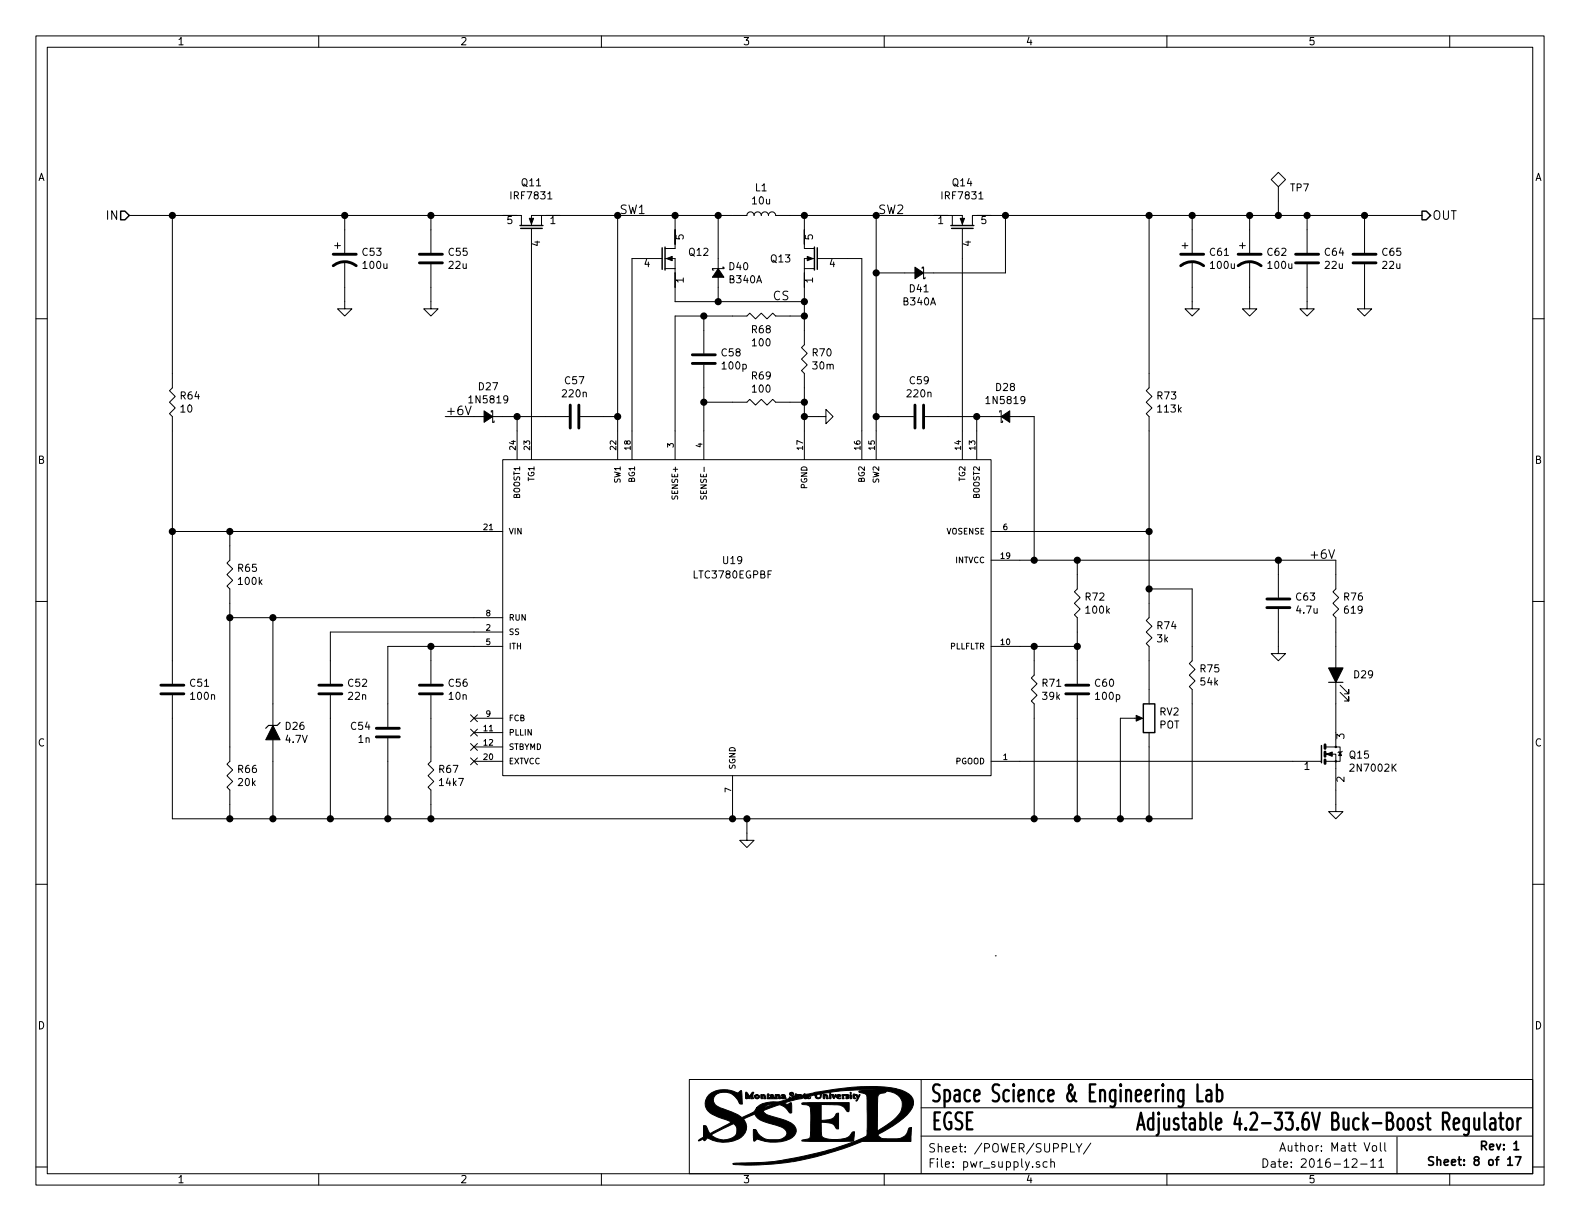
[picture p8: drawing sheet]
<svg xmlns="http://www.w3.org/2000/svg" width="279mm" height="216mm" viewBox="0 0 279 216" stroke-linecap="round" stroke-linejoin="round" font-family="sans-serif">
<g fill="none" stroke="#000" stroke-width=".18">
<path d="M6.3 6.4h266.7v203.2h-266.7zM8.4 8.4h262.6v199.1h-262.6zM56.4 6.4v2M106.3 6.4v2M156.4 6.4v2M206.3 6.4v2M256.4 6.4v2M22.9 38.1h69.3v1.8M30.5 38.1v30.5l-.5 .5 1 1-1 1 1 1-1 1.1 .5 .5v47.2M61 38.1v6.6M76.2 38.1v6.6M94 39.9v-1.8h38.1a.63 .63 0 0 1 .6-.6 .63 .63 0 0 1 .6 .6 .63 .63 0 0 1 .7-.6 .63 .63 0 0 1 .6 .6 .63 .63 0 0 1 .7-.6 .63 .63 0 0 1 .6 .6 .63 .63 0 0 1 .6-.6 .63 .63 0 0 1 .7 .6h33v1.8"/>
<path d="M95.8 38.1v1.8M109.2 38.1v43.2M119.4 38.1v5.8h-1.8M127 38.1v15.2M142.2 38.1v5.8h1.8M154.9 38.1v43.2M168.4 38.1v1.8M177.8 38.1v10.2h-22.9M203.2 38.1v30.5l-.5 .5 1 1-1 1 1 1-1 1.1 .5 .5v35.5l-.5 .5 1 1-1 1.1 1 1-1 1 .5 .5v10.2M210.8 38.1v6.6M221 38.1v6.6M224.8 31.8l1.3-1.3 1.2 1.3-1.2 1.2z"/>
<path d="M226.1 33v5.1M231.1 38.1v6.6M241.3 38.1v6.6M251.5 38.1h-79.5v1.8M6.3 56.4h2.1M59.2 43.4h1M59.7 42.9v1M61 46.2v8.4h1.2l-1.2 1.3-1.3-1.3h1.3M76.2 46.7v7.9h1.3l-1.3 1.3-1.3-1.3h1.3M94 40.4v40.9M117.1 45.7h-5.3v35.6M117.6 45.7h1.8v7.6h22.8"/>
<path d="M117.6 47.5h1.8M124.5 55.9v6.6M127.8 47.2h.2v.3h-2v.3h.2M142.2 55.9h-5l-.5-.5-1.1 1-1-1-1 1-1-1-.5 .5h-12.7v25.4M142.2 47.5h1.8M144 45.7h-1.8v15.3l-.5 .5 1 1-1 1 1 1-1 1 .5 .5v15.3M144.5 45.7h7.9v35.6M163.1 47.5v-.3h.2v2.1h.3v-.3M170.2 40.4v40.9M209 43.4h1.1M209.5 42.9v1M210.8 46.2v8.4h1.3l-1.3 1.3-1.3-1.3h1.3"/>
<path d="M219.2 43.4h1M219.7 42.9v1M221 46.2v8.4h1.2l-1.2 1.3-1.3-1.3h1.3M231.1 46.7v7.9h1.3l-1.3 1.3-1.2-1.3h1.2M241.3 46.7v7.9h1.3l-1.3 1.3-1.3-1.3h1.3M271 56.4h2M78.7 73.7h21.9M82.3 71.8l.5 1.5 .5-1.5M86.9 72.9v-.3h.2v2.1h.3v-.3M91.4 73.7v7.6M102.6 73.7h6.6M124.5 71.1h7.6l.5-.5 1 1 1-1 1 1 1.1-1 .5 .5h5"/>
<path d="M124.5 64.5v16.8M142.2 73.7h3.8v-1.3l1.3 1.3-1.3 1.2v-1.2M154.9 73.7h6.6M163.6 73.7h19.3v25.4M172.7 73.7v7.6M176.8 72.9v-.3h.2v2.1h.3v-.3M30.5 94h58.4M40.6 94v5.1l-.5 .5 1 1-1 1 1 1-1 1 .5 .5v30.5l-.5 .5 1 1-1 1.1 1 1-1 1 .5 .5v5.1M88.9 81.3h86.4v55.9h-86.4zM124 87.7v.5a.42 .42 0 0 0 .5-.5l.4 .1v.5M175.3 99.1h60.9v5l-.5 .5 1 1.1-1 1 1 1-1 1 .5 .5v20.3M175.3 94h27.9"/>
<path d="M190.5 99.1v5l-.5 .5 1 1.1-1 1 1 1-1 1 .5 .5v11.7M226.1 99.1v6.6M6.3 106.3h2.1M40.6 109.2h48.3M48.3 109.2v19.1M76.2 114.3v6.6M88.9 111.8h-30.5v9.1M88.9 114.3h-20.3v14.2M175.3 114.3h15.2M182.9 114.3v5.1l-.5 .5 1 1-1 1 1 1-1 1.1 .5 .5v20.3M203.2 104.1h7.6v12.7l-.5 .5 1 1.1-1 1 1 1-1 1 .5 .5v22.9h-180.3v-21.9M226.1 107.7v7.9h1.2l-1.2 1.2-1.3-1.2h1.3"/>
<path d="M271 106.3h2M48.3 130.8v14M58.4 122.9v21.9M68.6 130.6v14.2M76.2 122.9v11.7l-.5 .5 1 1-1 1.1 1 1-1 1 .5 .5v5.1M83.2 126.4l1.2 1.2M83.2 128.9l1.2 1.2M83.2 131.5l1.2 1.2M83.2 134l1.2 1.2M83.8 134.6h5.1M83.8 127h5.1M83.8 129.5h5.1"/>
<path d="M83.8 132.1h5.1M84.4 126.4l-1.2 1.2M84.4 128.9l-1.2 1.2M84.4 131.5l-1.2 1.2M84.4 134l-1.2 1.2M129.5 137.2v7.6M175.3 134.6h58.4M190.5 122.9v21.9M201.7 127h-3.6v17.8M203.2 129.5v15.3M234.4 134.6h1.8v8.9h1.3l-1.3 1.3-1.3-1.3h1.3M236.2 130.8v1.3h-1.8"/>
<path d="M236.2 132.1h.8v2.5h-.8v-1.2h-1.8M237 122.4l1.5 1.6v-.8v.8h-.8M237 121.2l1.5 1.5v-.8v.8h-.8M237.4 132.8l-.8 .3M6.3 156.4h2.1M132.1 144.8v3.8h1.2l-1.2 1.3-1.3-1.3h1.3M271 156.4h2M176 169h.1M121.9 190.9h149.1v16.6h-149.1zM162.9 195.9h108M162.9 190.9v16.6M6.3 206.3h2.1"/>
<path d="M56.4 207.5v2.1M106.3 207.5v2.1M156.4 207.5v2.1M162.9 200.9h108M183.8 205.5a.37 .37 0 0 0-.6 .1l.1 .2 .5 .2 .1 .1-.2 .3-.5-.1M185.2 205.5l-.5-.1-.2 .3v.6l.2 .1 .5-.1M185.8 205.5h.1a.37 .37 0 0 1 .6 .1v.8M185.8 204.9v1.5M189.3 202.2v1.5h.7M190.3 202.2l.5 .8 .5-.8M190.8 203v.7M192.9 202.1l-1.3 2"/>
<path d="M206.3 207.5v2.1M223.3 204.9a.76 .76 0 0 1 .9 .8 .76 .76 0 0 1-.9 .7zM224.8 205.5h.6l.1 .9M225.5 205.8h-.5l-.2 .2 .2 .4 .5-.1M226 205.4h.6M226.2 204.9v1.3l.4 .2M226.3 203.6l.5-1.5 .5 1.5M226.5 203.1h.7M227 205.9l.7-.1-.1-.3-.4-.1-.2 .2 .1 .7h.5M227.8 202.6v.8a.37 .37 0 0 0 .6 0M244.9 202.1v1.3l.2 .2M247 201v6.5"/>
<path d="M256.4 207.5v2.1M271 206.3h2M273 209.6h.1"/>
<circle cx="236.2" cy="134.6" r=".13"/>
<circle cx="236.2" cy="132.1" r=".13"/>
</g>
<path d="M253.5 204.6l-.6-.1-.3 .3 .1 .3 .7 .4v.4l-.2 .1h-.6M254.1 205.2l.2-.1h.4l.1 .9M254.1 204.5v1.5M262 202.6l.7-.1 .2-.2-.1-.3-.2-.2h-.6v1.5" fill="none" stroke="#000" stroke-width=".3"/>
<path d="M201.1 199.7l.7-3 .6 3M201.3 198.9h.9M203.9 197.9l-.1-.2h-.4l-.2 .2a1.68 1.68 0 0 0 0 1.7l.2 .1h.4l.1-.1M203.9 196.7v3M204.9 197.7v2.6l-.1 .3-.3 .1M205.9 197.7v1.9l.5 .1 .3-.2M206.7 197.7v2M208.4 197.9l-.5-.2a.53 .53 0 0 0-.3 .7 .53 .53 0 0 0 .6 .4 .57 .57 0 0 1 0 .9h-.4l-.2-.1M209 197.7h.8M209.3 196.7v2.6l.1 .3 .4 .1M210.4 197.9l.2-.2h.4l.2 .2 .1 1.8M211.3 198.5l-.2 .1h-.5a.7 .7 0 0 0 0 1.1h.5l.2-.1" fill="none" stroke="#000" stroke-width=".41"/>
<g fill="#000" stroke="#000" stroke-width=".18">
<path d="M93.6 38.6h.8l-.4 1zM169.8 38.6h.8l-.4 1zM117.9 45.7l1-.4v.8zM127 47.5l1 1.5h-2zM142.7 45.3l1.1 .4-1.1 .4zM161.8 47.2l1.5 1.1-1.5 1zM85.6 72.6l1.5 1.1-1.5 1zM177 73.7l1.6-1.1v2.1zM48.3 128.3l1.2 2.5h-2.5zM200.9 126.5l1.2 .5-1.2 .5zM234.6 133.4l1-.4v.7zM237 133l.2 .6h-.5z"/>
<path d="M131.9 193.1l.2 .1 .4 .7 .4-.7 .2-.1 .2 .1a.84 .84 0 0 0 0 1h-.6l.2-.2-.1-.4-.3 .7-.4-.7 .1 .7-.3-.1zM133.5 193.6a.52 .52 0 0 1 .8 .4 .46 .46 0 0 1-.5 .3 .46 .46 0 0 1-.4-.5h.3v.3h.3v-.4l-.1-.1-.2 .2h-.3zM134.5 193.5a.68 .68 0 0 1 1 .8h-.4l-.1-.7-.2 .7h-.2zM135.7 193.4h.1l.2 .2v.6l.2-.2 .4 .1v-.1h-.4l.4-.4-.4 .1a.4 .4 0 0 1 .5-.1 .4 .4 0 0 1 .2 .5l.2 .1v-.7a.72 .72 0 0 1 .8 .2l.1 .6h-.3l-.1-.7-.2 .2 .1 .5h-1.8zM138.2 193.6h.6l.2 .6h-.8v-.2l.4 .1v-.1h-.4l.4-.2v-.2l-.3 .2zM145.5 193.5l.8 .1 .2 .7h-.3l-.2-.7-.1 .6-.3 .1zM146.7 193.5a.44 .44 0 0 1 .1 .8l-.1-.1zM147 193.5h.4l.1 .4 .2-.3h.2l-.4 .7zM147.9 193.8l.5-.2-.4 .1a.42 .42 0 0 1 .7 0v.1l-.5 .2 .2 .2 .3-.1-.2 .2a.45 .45 0 0 1-.6-.5zM148.9 193.6h1.1l.1 .2-.3-.2 .3 .3v.2l-.5 .2v-.2h.3l-.5-.4-.3 .2 .2 .4h-.4zM141.8 195.1l1.2-.1h7.2l-.1 1.5h-.3a2.08 2.08 0 0 0-2.3-1.1l-2.3-.1v2.8a2.89 2.89 0 0 0 2.5-.8 .49 .49 0 0 1 .6-.5v2.8a.44 .44 0 0 1-.6-.4 1.21 1.21 0 0 0-1.1-.6l-1.4-.2v1.7a.92 .92 0 0 0 .9 1.2 5.7 5.7 0 0 0 4.1-.4l.3-.4a.51 .51 0 0 1 .6-.4l-.1 1.7h-7.8l-1.4-.1 .2-.2 .6-.1a.65 .65 0 0 0 .7-.8l.1-1.4a10.7 10.7 0 0 0-.2-3.6l-.6-.2-.7-.1zM150.3 193.5l.2 .1 .1 .7-.3-.1z"/>
<path d="M150.4 193.1l.1 .2h-.2zM150.9 193.4h.2a.58 .58 0 0 1 .7 .6l.1-.4 .2-.1-.5 1.1h-.3a.54 .54 0 0 0 .3-.5 .54 .54 0 0 0-.4-.4l-.1 .2 .2 .3-.2 .1a.57 .57 0 0 1-.2-.9zM125.4 193.6a4.8 4.8 0 0 1 5.1-.3l.6-.5 .2 2.4a.48 .48 0 0 1-.7-.4 2.7 2.7 0 0 0-4.1-1.2 1.38 1.38 0 0 0 .9 2.3l2.6 1 1.2 .7 1.1-.5a2.12 2.12 0 0 0 1.5-1.2h1.3l1.6-.7a2.24 2.24 0 0 0-1.7 .7h-1.2l.1-.1a5.2 5.2 0 0 1 3.5-1l1.9-.5 .3-.3 .2 .1h.3v-.2l-.4-.3-.1-.2 .2-.2h.4l.1 .1v.2l-.2-.2h-.3l.7 .7 .1-.2 .4 .1 .6-.1-.6-.1-.4 .1 .1-.4 1.1 .3 .5-.3a2.14 2.14 0 0 0 1.7-.2l1.2-.2a37.2 37.2 0 0 1 13.3-.5 4.2 4.2 0 0 1 2.9 1.8 2.19 2.19 0 0 1-.5 2.2 19.5 19.5 0 0 1-5.6 4.1l-.1 .1a1.56 1.56 0 0 0 1.8 .7h.6a3.2 3.2 0 0 0 2.4-.5l.3-.4 .5-1 .4-.1-.1 2.4h-8.6l-.8 .3a47.8 47.8 0 0 1-22.1 3.7l.3-.1a57.6 57.6 0 0 0 23.3-4.8l.1-.9h1.8l.9-.5a11.3 11.3 0 0 0 3.3-2.9 2.46 2.46 0 0 0-.2-2.6 2.46 2.46 0 0 0-2.4-1l-.1 .2-.4 .1a.87 .87 0 0 0-1 1l-.1 5.7h-1.8v-4.4a3.2 3.2 0 0 0-.2-2.1l-1.1-.3-.1-.2 3.9-.2a41.2 41.2 0 0 0-8.9 .4l-.1 .2-.4-.2-1.1 .2-.1 .6a.57 .57 0 0 1-.6 .3 .57 .57 0 0 1-.5-.5h.3l.2 .3h.4l.1-.5-.1-.1h-.3l-.3 .3-.6-.2-.9 .4a.26 .26 0 0 0 .5 .1l-.3 .2h-.3l-.4-.3v.1l.2 .1-.1 .1-.5-.2-.1 .1-2 .5-1.2 .4a.79 .79 0 0 0 1.2-.1l.1 .5v1.2l-.4 .1a2.32 2.32 0 0 0-1.9-1.4l-2.7 1a1.85 1.85 0 0 0 1.6 1 8.1 8.1 0 0 1 3.9 1.7 1.34 1.34 0 0 1-.4 2.1 7.3 7.3 0 0 1-6.2 .2l-.6 .4-.1-2.1a.41 .41 0 0 1 .6 .3 2.74 2.74 0 0 0 3 1.5 2.1 2.1 0 0 0 2.4-1.1 2.02 2.02 0 0 0-1.8-1.4 8 8 0 0 1-3.6-1.4l-.3-.6h-.1l-1.9 .9 .2 .3a2.19 2.19 0 0 1-1.1 3.2 5.9 5.9 0 0 1-5.5-.2l-.4 .5h-.2l-.1-.3-.9 .3 .9-.6v-.4h1.4a3 3 0 0 0 4.4-.2 1.27 1.27 0 0 0-.6-1.8l-3.8 2h-1.4v-1.7l.5 .1 .7 1.3 2.6-1.4a1.27 1.27 0 0 0 1-.6l-.4-.2a10.4 10.4 0 0 1-3.6-1.7 2 2 0 0 1 .2-2.9z"/>
</g>
<path d="M21.3 37.3h.8l.8 .8-.8 .8h-.8zM91.9 39.9h4.1M168.1 39.9h4.1M251.5 37.3h.7l.8 .8-.8 .8h-.7zM92.1 40.4h3.8M117.1 43.8v3.8M117.6 43.7v4.1M144 43.7v4.1M144.5 43.8v3.8M168.3 40.4h3.8M202.2 124.5h2v5h-2zM233.7 131.8v3.1" fill="none" stroke="#000" stroke-width=".25"/>
<g fill="none" stroke="#000" stroke-width=".51">
<path d="M58.9 47a3.3 3.3 0 0 1 4.1 0M58.9 45h4.1M74.2 46.5h4M74.2 45h4M208.8 47a3.3 3.3 0 0 1 4.1 0M208.8 45h4.1M218.9 47a3.3 3.3 0 0 1 4.1 0M218.9 45h4.1M229.1 46.5h4.1M229.1 45h4.1M239.3 46.5h4M239.3 45h4"/>
<path d="M100.8 71.6v4.1M102.4 71.6v4.1M122.4 64.3h4.1M122.4 62.7h4.1M161.8 71.6v4.1M163.3 71.6v4.1M224 107.4h4.1M224 105.9h4.1M28.4 122.7h4.1M28.4 121.2h4.1M56.4 122.7h4.1M56.4 121.2h4.1"/>
<path d="M66.5 130.3h4.1M66.5 128.8h4.1M74.2 122.7h4M74.2 121.2h4M188.5 122.7h4M188.5 121.2h4M234.3 131.7v.6M234.3 133v.7M234.3 134.4v.6"/>
</g>
<path d="M49.5 127.8l-.5 .5h-1.5l-.5 .5M234.9 120.7h2.6" fill="none" stroke="#000" stroke-width=".2"/>
<path d="M234.9 118.1h2.6l-1.3 2.6z" fill="#000" stroke="#000" stroke-width=".2"/>
<g fill="#000" stroke="#000" stroke-width=".25">
<circle cx="30.5" cy="38.1" r=".51"/>
<circle cx="61" cy="38.1" r=".51"/>
<circle cx="76.2" cy="38.1" r=".51"/>
<circle cx="109.2" cy="38.1" r=".51"/>
<circle cx="119.4" cy="38.1" r=".51"/>
<circle cx="127" cy="38.1" r=".51"/>
<circle cx="142.2" cy="38.1" r=".51"/>
<circle cx="154.9" cy="38.1" r=".51"/>
<circle cx="177.8" cy="38.1" r=".51"/>
<circle cx="203.2" cy="38.1" r=".51"/>
<circle cx="210.8" cy="38.1" r=".51"/>
<circle cx="221" cy="38.1" r=".51"/>
<circle cx="226.1" cy="38.1" r=".51"/>
<circle cx="231.1" cy="38.1" r=".51"/>
<circle cx="241.3" cy="38.1" r=".51"/>
<circle cx="124.5" cy="55.9" r=".51"/>
<circle cx="127" cy="53.3" r=".51"/>
<circle cx="142.2" cy="53.3" r=".51"/>
<circle cx="142.2" cy="55.9" r=".51"/>
<circle cx="154.9" cy="48.3" r=".51"/>
<circle cx="91.4" cy="73.7" r=".51"/>
<circle cx="109.2" cy="73.7" r=".51"/>
<circle cx="124.5" cy="71.1" r=".51"/>
<circle cx="142.2" cy="71.1" r=".51"/>
<circle cx="142.2" cy="73.7" r=".51"/>
<circle cx="154.9" cy="73.7" r=".51"/>
<circle cx="172.7" cy="73.7" r=".51"/>
<circle cx="30.5" cy="94" r=".51"/>
<circle cx="40.6" cy="94" r=".51"/>
<circle cx="182.9" cy="99.1" r=".51"/>
<circle cx="190.5" cy="99.1" r=".51"/>
<circle cx="203.2" cy="94" r=".51"/>
<circle cx="226.1" cy="99.1" r=".51"/>
<circle cx="40.6" cy="109.2" r=".51"/>
<circle cx="48.3" cy="109.2" r=".51"/>
<circle cx="76.2" cy="114.3" r=".51"/>
<circle cx="182.9" cy="114.3" r=".51"/>
<circle cx="190.5" cy="114.3" r=".51"/>
<circle cx="203.2" cy="104.1" r=".51"/>
<circle cx="40.6" cy="144.8" r=".51"/>
<circle cx="48.3" cy="144.8" r=".51"/>
<circle cx="58.4" cy="144.8" r=".51"/>
<circle cx="68.6" cy="144.8" r=".51"/>
<circle cx="76.2" cy="144.8" r=".51"/>
<circle cx="129.5" cy="144.8" r=".51"/>
<circle cx="132.1" cy="144.8" r=".51"/>
<circle cx="182.9" cy="144.8" r=".51"/>
<circle cx="190.5" cy="144.8" r=".51"/>
<circle cx="198.1" cy="144.8" r=".51"/>
<circle cx="203.2" cy="144.8" r=".51"/>
</g>
<g font-size="4.2">
<text x="164.4" y="194.9">Space Science &amp; Engineering Lab</text>
<text x="164.5" y="199.8">EGSE</text>
<text x="211.9" y="199.9">Adjustable 4.2-33.6V Bu</text>
</g>
<g font-size="2.1">
<text x="18.9" y="38.9">IN</text>
<text x="109.7" y="37.8">SW1</text>
<text x="155.4" y="37.8">SW2</text>
<text x="253.2" y="38.9">OUT</text>
<text x="136.8" y="53.1">CS</text>
<text x="78.7" y="73.4">+6V</text>
<text x="232.4" y="98.8">+6V</text>
<text x="164.1" y="203.8">Sheet: /POWER/SUPPLY/</text>
<text x="228.6" y="203.6">Author: Matt Voll</text>
<text x="262.8" y="203.4">Rev: 1</text>
<text x="164.1" y="206.5">File: pwr_supply.sch</text>
<text x="228.6" y="206.5">Date: 2016-12-11</text>
<text x="255.8" y="206.1">Sheet: 8 of 17</text>
</g>
<g font-size="1.8">
<text x="31.3" y="8">1</text>
<text x="81.4" y="8">2</text>
<text x="131.3" y="8">3</text>
<text x="181.4" y="8">4</text>
<text x="231.3" y="8">5</text>
<text x="6.7" y="32">A</text>
<text x="90.6" y="35.3">IRF7831</text>
<text x="92.3" y="32.9">Q11</text>
<text x="133.6" y="33.8">L1</text>
<text x="166.8" y="35.3">IRF7831</text>
<text x="168.5" y="32.9">Q14</text>
<text x="228.2" y="33.9">TP7</text>
<text x="271.4" y="32">A</text>
<text x="89.7" y="39.6">5</text>
<text x="97.3" y="39.6">1</text>
<text x="133.1" y="36.1">10u</text>
<text x="165.9" y="39.6">1</text>
<text x="173.5" y="39.6">5</text>
<text x="64.2" y="45.2">C53</text>
<text x="64.3" y="47.5">100u</text>
<text x="79.4" y="45.2">C55</text>
<text x="79.5" y="47.5">22u</text>
<text x="95.5" y="43.5" transform="rotate(-90 95.5 43.5)">4</text>
<text x="113.9" y="47.2">4</text>
<text x="120.9" y="42.4" transform="rotate(-90 120.9 42.4)">5</text>
<text x="121.9" y="45.2">Q12</text>
<text x="129" y="47.8">D40</text>
<text x="136.4" y="46.4">Q13</text>
<text x="143.8" y="42.4" transform="rotate(-90 143.8 42.4)">5</text>
<text x="146.7" y="47.2">4</text>
<text x="171.7" y="43.5" transform="rotate(-90 171.7 43.5)">4</text>
<text x="214" y="45.2">C61</text>
<text x="214.2" y="47.5">100u</text>
<text x="224.2" y="45.2">C62</text>
<text x="224.4" y="47.5">100u</text>
<text x="234.3" y="45.2">C64</text>
<text x="234.4" y="47.5">22u</text>
<text x="244.5" y="45.2">C65</text>
<text x="244.6" y="47.5">22u</text>
<text x="120.9" y="50" transform="rotate(-90 120.9 50)">1</text>
<text x="129.1" y="50.1">B340A</text>
<text x="143.8" y="50" transform="rotate(-90 143.8 50)">1</text>
<text x="160.9" y="51.7">D41</text>
<text x="133" y="58.9">R68</text>
<text x="159.8" y="54">B340A</text>
<text x="127.7" y="63">C58</text>
<text x="127.8" y="65.3">100p</text>
<text x="133.1" y="61.2">100</text>
<text x="143.7" y="63">R70</text>
<text x="143.8" y="65.3">30m</text>
<text x="32" y="70.6">R64</text>
<text x="83.3" y="71.3">1N5819</text>
<text x="84.7" y="69">D27</text>
<text x="99.6" y="70.3">220n</text>
<text x="100" y="67.9">C57</text>
<text x="133" y="67.1">R69</text>
<text x="133.1" y="69.4">100</text>
<text x="160.6" y="70.3">220n</text>
<text x="160.9" y="67.9">C59</text>
<text x="174.7" y="71.5">1N5819</text>
<text x="176.2" y="69.1">D28</text>
<text x="204.7" y="70.6">R73</text>
<text x="32" y="72.9">10</text>
<text x="204.9" y="72.9">113k</text>
<text x="6.7" y="82">B</text>
<text x="271.4" y="82">B</text>
<text x="42.1" y="101.1">R65</text>
<text x="127.9" y="99.7">U19</text>
<text x="42.3" y="103.4">100k</text>
<text x="122.8" y="102.3">LTC3780EGPBF</text>
<text x="192" y="106.2">R72</text>
<text x="229.3" y="106.2">C63</text>
<text x="237.7" y="106.2">R76</text>
<text x="192.2" y="108.5">100k</text>
<text x="204.6" y="113.6">3k</text>
<text x="204.7" y="111.3">R74</text>
<text x="229.4" y="108.5">4.7u</text>
<text x="237.8" y="108.5">619</text>
<text x="212.3" y="118.9">R75</text>
<text x="239.5" y="119.9">D29</text>
<text x="33.7" y="121.4">C51</text>
<text x="33.9" y="123.7">100n</text>
<text x="61.6" y="121.4">C52</text>
<text x="61.7" y="123.7">22n</text>
<text x="79.4" y="121.4">C56</text>
<text x="79.5" y="123.7">10n</text>
<text x="184.4" y="121.4">R71</text>
<text x="184.4" y="123.7">39k</text>
<text x="193.7" y="121.4">C60</text>
<text x="193.9" y="123.7">100p</text>
<text x="212.4" y="121.2">54k</text>
<text x="6.7" y="132">C</text>
<text x="50.5" y="129.1">D26</text>
<text x="50.6" y="131.4">4.7V</text>
<text x="62.1" y="129.1">C54</text>
<text x="63.4" y="131.4">1n</text>
<text x="205" y="128.8">POT</text>
<text x="205.1" y="126.5">RV2</text>
<text x="237.7" y="130.7" transform="rotate(-90 237.7 130.7)">3</text>
<text x="271.4" y="132">C</text>
<text x="42.1" y="136.7">R66</text>
<text x="77.7" y="136.7">R67</text>
<text x="230.7" y="136.1">1</text>
<text x="238.7" y="134.1">Q15</text>
<text x="239.1" y="136.4">2N7002K</text>
<text x="42.2" y="139">20k</text>
<text x="77.9" y="139">14k7</text>
<text x="237.7" y="138.3" transform="rotate(-90 237.7 138.3)">2</text>
<text x="6.7" y="182">D</text>
<text x="271.4" y="182">D</text>
<text x="31.3" y="209.2">1</text>
<text x="81.4" y="209.2">2</text>
<text x="131.3" y="209.2">3</text>
<text x="181.4" y="209.2">4</text>
<text x="231.3" y="209.2">5</text>
</g>
<g font-size="1.4">
<text x="91.2" y="79.5" transform="rotate(-90 91.2 79.5)">24</text>
<text x="93.7" y="79.5" transform="rotate(-90 93.7 79.5)">23</text>
<text x="109" y="79.5" transform="rotate(-90 109 79.5)">22</text>
<text x="111.5" y="79.5" transform="rotate(-90 111.5 79.5)">18</text>
<text x="119.1" y="79.1" transform="rotate(-90 119.1 79.1)">3</text>
<text x="124.2" y="79.1" transform="rotate(-90 124.2 79.1)">4</text>
<text x="142" y="79.5" transform="rotate(-90 142 79.5)">17</text>
<text x="152.1" y="79.5" transform="rotate(-90 152.1 79.5)">16</text>
<text x="154.7" y="79.5" transform="rotate(-90 154.7 79.5)">15</text>
<text x="169.9" y="79.5" transform="rotate(-90 169.9 79.5)">14</text>
<text x="172.5" y="79.5" transform="rotate(-90 172.5 79.5)">13</text>
<text x="91.9" y="88.1" transform="rotate(-90 91.9 88.1)">BOOST1</text>
<text x="94.5" y="85" transform="rotate(-90 94.5 85)">TG1</text>
<text x="109.7" y="85.4" transform="rotate(-90 109.7 85.4)">SW1</text>
<text x="112.3" y="85.2" transform="rotate(-90 112.3 85.2)">BG1</text>
<text x="119.9" y="87.9" transform="rotate(-90 119.9 87.9)">SENSE+</text>
<text x="125" y="87.6" transform="rotate(-90 125 87.6)">SENSE-</text>
<text x="142.7" y="86.4" transform="rotate(-90 142.7 86.4)">PGND</text>
<text x="152.9" y="85.2" transform="rotate(-90 152.9 85.2)">BG2</text>
<text x="155.4" y="85.4" transform="rotate(-90 155.4 85.4)">SW2</text>
<text x="170.7" y="85" transform="rotate(-90 170.7 85)">TG2</text>
<text x="173.2" y="88.1" transform="rotate(-90 173.2 88.1)">BOOST2</text>
<text x="85.6" y="93.7">21</text>
<text x="89.9" y="94.5">VIN</text>
<text x="167.4" y="94.5">VOSENSE</text>
<text x="177.4" y="93.7">6</text>
<text x="169" y="99.6">INTVCC</text>
<text x="177" y="98.8">19</text>
<text x="86" y="111.5">2</text>
<text x="86" y="109">8</text>
<text x="89.9" y="112.3">SS</text>
<text x="89.9" y="109.7">RUN</text>
<text x="86" y="114">5</text>
<text x="89.9" y="114.8">ITH</text>
<text x="167.9" y="114.8">PLLFLTR</text>
<text x="177" y="114">10</text>
<text x="85.6" y="129.3">11</text>
<text x="85.6" y="131.8">12</text>
<text x="86" y="126.7">9</text>
<text x="89.9" y="127.5">FCB</text>
<text x="89.9" y="130">PLLIN</text>
<text x="85.6" y="134.4">20</text>
<text x="89.9" y="135.1">EXTVCC</text>
<text x="89.9" y="132.6">STBYMD</text>
<text x="130" y="136.1" transform="rotate(-90 130 136.1)">SGND</text>
<text x="169" y="135.1">PGOOD</text>
<text x="177.4" y="134.4">1</text>
<text x="129.3" y="140.1" transform="rotate(-90 129.3 140.1)">7</text>
</g>
</svg>
